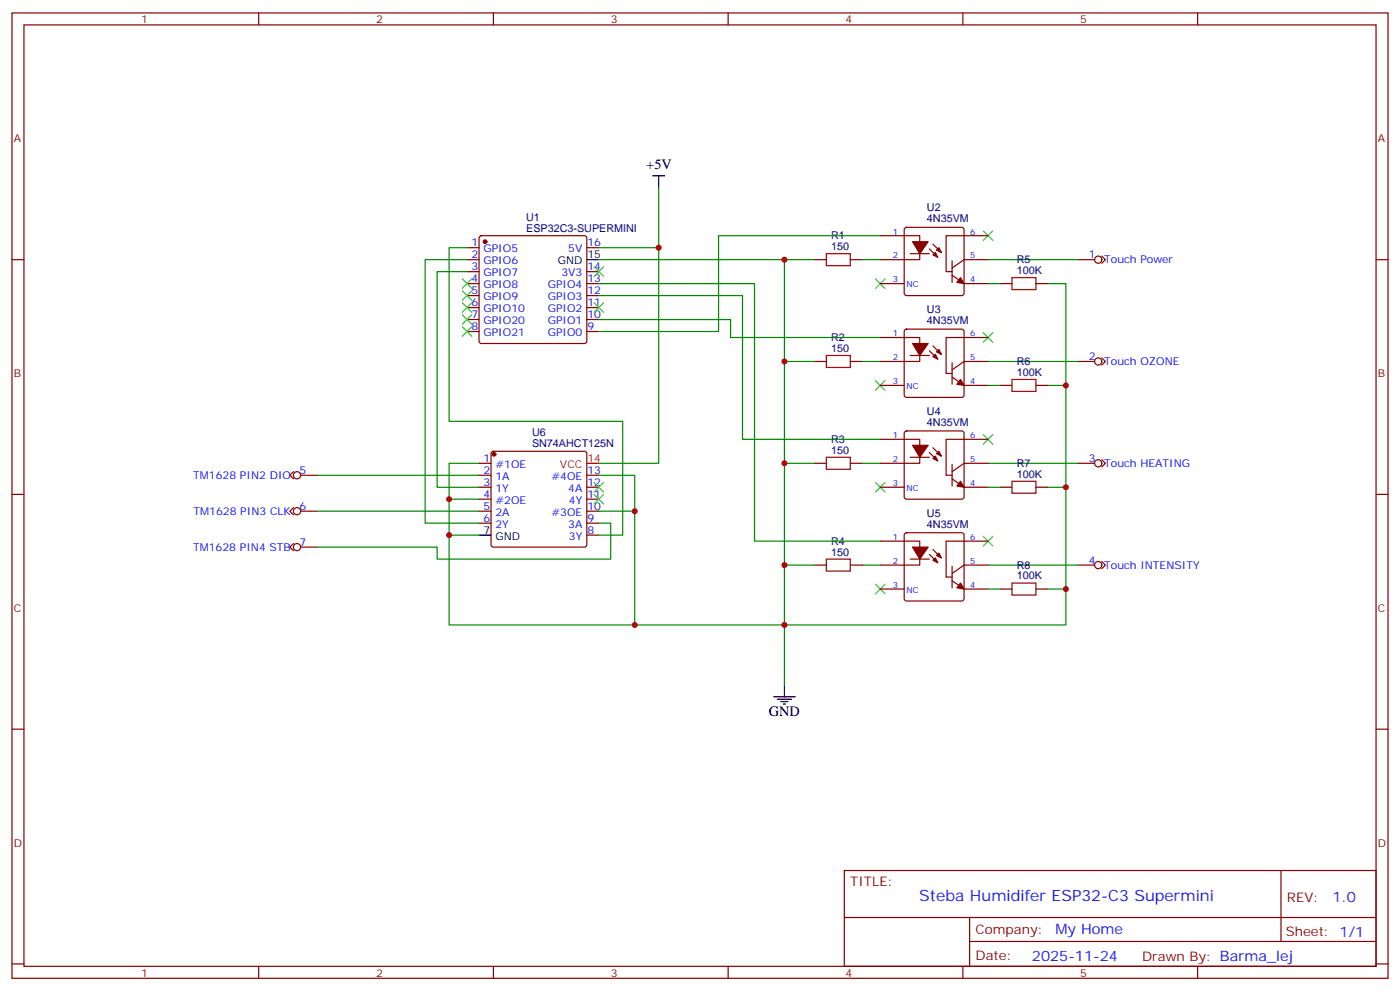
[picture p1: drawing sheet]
<svg xmlns="http://www.w3.org/2000/svg" width="412mm" height="292mm" viewBox="0 0 412 292" stroke-linecap="round" stroke-linejoin="round" font-family="sans-serif">
<g fill="none" stroke="#870000" stroke-width=".35">
<path d="M3.5 3.8h405.4v284.3h-405.4zM7.1 7.3h398.2v277.3h-398.2zM76.2 3.8v3.5M145.3 3.8v3.5M214.5 3.8v3.5M283.6 3.8v3.5M352.8 3.8v3.5M3.5 76.5h3.6M137.6 76.5h3.5M137.6 73h3.5M141.3 69.6l.5-.2h30.4l.5 .2 .2 .5v30.4l-.3 .5-.4 .2h-30.4l-.5-.3-.2-.4v-30.4zM172.9 73h3.5"/>
<path d="M239.9 76.5h3.5M250.5 76.5h3.5M259.3 69.4h11.6v7.1h-11.6M266.6 67.2l.5-.2h16.2l.5 .2 .2 .5v18.7l-.2 .5-.5 .2h-16.2l-.5-.3-.3-.4v-18.7zM268.1 74.7h5.7M273.8 73.3l2.4 2.5M274.8 71.9l2.5 2.5M280.5 76.8v6.4M291 69.4h-12.3v10.6h1.8M291 76.5h-7l-3.5 2.5M317.5 76.5h4.9M324.6 75.4l1 1.1-1 1"/>
<path d="M405.3 76.5h3.6M137.6 80h3.5M137.6 83.5h3.5M137.6 87.1h3.5M137.6 90.6h3.5M137.6 94.1h3.5M137.6 97.6h3.5M172.9 80h3.5M172.9 83.5h3.5M172.9 87.1h3.5M172.9 90.6h3.5M172.9 94.1h3.5"/>
<path d="M172.9 97.6h3.5M259.3 99.4h11.6v7.1h-11.6M259.3 83.5h7M266.6 97.1l.5-.2h16.2l.5 .2 .2 .5v18.7l-.2 .5-.5 .3h-16.2l-.5-.3-.3-.5v-18.7zM280.5 81.1l3.5 2.4h7M291 99.4h-12.3v10.6h1.8M294.6 83.5h3.5M305.2 83.5h3.5M239.9 106.5h3.5M250.5 106.5h3.5M259.3 113.5h7M268.1 104.7h5.7"/>
<path d="M273.8 103.3l2.4 2.5M274.8 101.9l2.5 2.5M280.5 106.8v6.4M280.5 111.1l3.5 2.4h7M291 106.5h-7l-3.5 2.4M294.6 113.5h3.5M305.2 113.5h3.5M317.5 106.5h4.9M324.6 105.4l1 1.1-1 1M86.4 138.9l-1 1.1 1 1M88.5 140h5M141.1 136.5h3.5"/>
<path d="M141.1 140h3.5M144.9 133.1l.4-.2h26.9l.5 .2 .2 .5v26.8l-.3 .5-.4 .2h-26.9l-.5-.2-.2-.5v-26.8zM172.9 140h3.5M239.9 136.5h3.5M250.5 136.5h3.5M259.3 129.4h11.6v7.1h-11.6M266.6 127.1l.5-.2h16.2l.5 .2 .2 .5v18.7l-.2 .5-.5 .2h-16.2l-.5-.2-.3-.5v-18.7zM268.1 134.7h5.7M273.8 133.3l2.4 2.4M274.8 131.9l2.5 2.4M280.5 136.8v6.4M291 129.4h-12.3v10.6h1.8"/>
<path d="M291 136.5h-7l-3.5 2.4M317.5 136.5h4.9M324.6 135.4l1 1.1-1 1M3.5 145.6h3.6M86.4 149.5l-1 1.1 1 1M88.5 150.6h5M141.1 143.5h3.5M141.1 147h3.5M141.1 150.6h3.5M141.1 154.1h3.5M172.9 143.5h3.5M172.9 147h3.5"/>
<path d="M172.9 150.6h3.5M172.9 154.1h3.5M172.9 157.6h3.5M259.3 159.4h11.6v7h-11.6M259.3 143.5h7M266.6 157.1l.5-.2h16.2l.5 .2 .2 .5v18.7l-.2 .5-.5 .2h-16.2l-.5-.2-.3-.5v-18.7zM280.5 141l3.5 2.5h7M291 159.4h-12.3v10.6h1.8M294.6 143.5h3.5M305.2 143.5h3.5M405.3 145.6h3.6M86.4 160.1l-1 1 1 1.1"/>
<path d="M88.5 161.1h5M239.9 166.4h3.5M250.5 166.4h3.5M259.3 173.5h7M268.1 164.7h5.7M273.8 163.3l2.4 2.4M274.8 161.9l2.5 2.4M280.5 166.8v6.3M280.5 171l3.5 2.5h7M291 166.4h-7l-3.5 2.5M294.6 173.5h3.5M305.2 173.5h3.5"/>
<path d="M317.5 166.4h4.9M324.6 165.4l1 1-1 1.1M3.5 214.8h3.6M405.3 214.8h3.6M248.7 256.4h156.6v28.2h-156.6zM377.3 256.4v20.9M248.7 270.2h156.5M285.6 277.3h119.6M285.6 270.2v14.2M3.5 283.9h3.6M76.2 284.6v3.5M145.3 284.6v3.5"/>
<path d="M214.5 284.6v3.5M283.6 284.6v3.5M352.8 284.6v3.5M405.3 283.9h3.6"/>
<circle cx="323.5" cy="76.5" r="1.06"/>
<circle cx="323.5" cy="106.5" r="1.06"/>
<circle cx="87.5" cy="140" r="1.06"/>
<circle cx="323.5" cy="136.5" r="1.06"/>
<circle cx="87.5" cy="150.6" r="1.06"/>
<circle cx="87.5" cy="161.1" r="1.06"/>
<circle cx="323.5" cy="166.4" r="1.06"/>
</g>
<g fill="#870000" stroke="#870000" stroke-width=".35">
<path d="M268.8 71.2h4.6l-2.5 3.5z"/>
<path d="M276.6 73l.7 1.4-1.4-.7z"/>
<path d="M274.8 75.1l.7-.7 .7 1.4z"/>
<path d="M282.9 81.8l1.1 1.7-2.1-.3z"/>
<path d="M268.8 101.2h4.6l-2.5 3.5z"/>
<path d="M275.9 103.6l.7-.7 .7 1.5z"/>
<path d="M274.8 105.1l.7-.7 .7 1.4z"/>
<path d="M282.9 111.8l1.1 1.7-2.1-.3z"/>
<path d="M268.8 131.2h4.6l-2.5 3.5z"/>
<path d="M276.6 132.9l.7 1.4-1.4-.7z"/>
<path d="M274.8 135l.7-.7 .7 1.4z"/>
<path d="M282.9 141.7l1.1 1.8-2.1-.3z"/>
<path d="M268.8 161.1h4.6l-2.5 3.6z"/>
<path d="M276.6 162.9l.7 1.4-1.4-.7z"/>
<path d="M274.8 165l.7-.7 .7 1.4z"/>
<path d="M282.9 171.7l1.1 1.8-2.1-.4z"/>
<circle cx="142.9" cy="71.2" r=".53"/>
<circle cx="145.5" cy="133.8" r=".53"/>
</g>
<path d="M192.3 51.8h3.5M194 51.8v3.5M172.9 76.5h3.5M141.1 157.6h3.5M227.9 205.2h6.3M229 206h4.2M230 206.7h2.1M230.7 207.4h.7M231.1 201.7v3.5" fill="none" stroke="#000" stroke-width=".35"/>
<path d="M243.4 74.7h7.1v3.5h-7.1zM298.1 81.8h7.1v3.5h-7.1zM243.4 104.7h7.1v3.5h-7.1zM298.1 111.8h7.1v3.5h-7.1zM243.4 134.7h7.1v3.5h-7.1zM298.1 141.7h7.1v3.6h-7.1zM243.4 164.7h7.1v3.5h-7.1zM298.1 171.7h7.1v3.6h-7.1z" fill="none" stroke="#a10000" stroke-width=".35"/>
<g fill="none" stroke="#008700" stroke-width=".35">
<path d="M194 55.3v17.7h-17.6M137.6 76.5h-12.4v77.6h15.9M137.6 73h-5.3v51.1h51.1v33.5h-7M176.4 76.5h54.7v89.9h8.8M194 73v63.5h-17.6M231.1 76.5h8.8M254 76.5h5.3M259.3 69.4h-47.6v28.2h-35.3M291 76.5h26.5M137.6 80h-8.8v63.5h12.3M176.4 94.1h38.8v5.3h44.1M176.4 87.1h42.3v42.3h40.6"/>
<path d="M176.4 83.5h45.8v75.9h37.1M291 83.5h3.6M308.7 83.5h5.3v100.6h-181.7v-47.6h8.8M231.1 106.5h8.8M254 106.5h5.3M291 106.5h26.5M291 113.5h3.6M308.7 113.5h5.3M93.5 140h47.6M176.4 140h10.6v44.1M231.1 136.5h8.8M254 136.5h5.3"/>
<path d="M291 136.5h26.5M93.5 150.6h47.6M132.3 147h8.8M132.3 157.6h8.8M176.4 154.1h3.5v10.6h-51.1v-3.6h-35.3M176.4 150.6h10.6M291 143.5h3.6M308.7 143.5h5.3M231.1 166.4v35.3M254 166.4h5.3M291 166.4h26.5M291 173.5h3.6"/>
<path d="M308.7 173.5h5.3"/>
</g>
<g fill="none" stroke="#3c3" stroke-width=".35">
<path d="M175 78.6l2.8 2.8M177.8 78.6l-2.8 2.8M289.6 68l2.9 2.8M292.5 68l-2.9 2.8M136.2 82.1l2.8 2.8M136.2 85.7l2.8 2.8M136.2 89.2l2.8 2.8M136.2 92.7l2.8 2.8M136.2 96.2l2.8 2.9M139 82.1l-2.8 2.8M139 85.7l-2.8 2.8M139 89.2l-2.8 2.8"/>
<path d="M139 92.7l-2.8 2.8M139 96.2l-2.8 2.9M175 89.2l2.8 2.8M177.8 89.2l-2.8 2.8M257.9 82.1l2.8 2.8M260.7 82.1l-2.8 2.8M289.6 98l2.9 2.8M292.5 98l-2.9 2.8M257.9 112.1l2.8 2.8M260.7 112.1l-2.8 2.8M289.6 128l2.9 2.8M292.5 128l-2.9 2.8"/>
<path d="M175 145.6l2.8 2.8M175 142.1l2.8 2.8M177.8 145.6l-2.8 2.8M177.8 142.1l-2.8 2.8M257.9 142.1l2.8 2.8M260.7 142.1l-2.8 2.8M289.6 158l2.9 2.8M292.5 158l-2.9 2.8M257.9 172.1l2.8 2.8M260.7 172.1l-2.8 2.8"/>
</g>
<path d="M172.9 136.5h3.5" fill="none" stroke="#f00" stroke-width=".35"/>
<g fill="#c00">
<circle cx="231.1" cy="76.5" r=".88"/>
<circle cx="231.1" cy="184.1" r=".88"/>
<circle cx="231.1" cy="166.4" r=".88"/>
<circle cx="231.1" cy="106.5" r=".88"/>
<circle cx="231.1" cy="136.5" r=".88"/>
<circle cx="132.3" cy="147" r=".88"/>
<circle cx="132.3" cy="157.6" r=".88"/>
<circle cx="187" cy="184.1" r=".88"/>
<circle cx="187" cy="150.6" r=".88"/>
<circle cx="194" cy="73" r=".88"/>
<circle cx="314" cy="143.5" r=".88"/>
<circle cx="314" cy="173.5" r=".88"/>
<circle cx="314" cy="113.5" r=".88"/>
</g>
<text font-size="4.6" fill="#00f" x="270.8" y="265.4">Steba Humidifer ESP32-C3 Supermini</text>
<g font-size="4.2">
<text x="190.4" y="49.7">+5V</text>
<text x="226.5" y="210.9">GND</text>
</g>
<g font-size="4.2" fill="#00f">
<text x="392.5" y="265.7">1.0</text>
<text x="310.9" y="275.2">My Home</text>
<text x="304" y="283">2025-11-24</text>
</g>
<g font-size="3.9" fill="#800">
<text x="250.5" y="261">TITLE:</text>
<text x="379.1" y="265.7">REV:</text>
<text x="287.4" y="275.2">Company:</text>
<text x="378.7" y="275.8">Sheet: 1/1</text>
<text x="287.4" y="282.9">Date:</text>
<text x="336.4" y="282.9">Drawn By: Barma_lej</text>
</g>
<g font-size="3.2" fill="#800">
<text x="41.6" y="6.8">1</text>
<text x="110.8" y="6.8">2</text>
<text x="179.9" y="6.8">3</text>
<text x="249.1" y="6.8">4</text>
<text x="318.2" y="6.8">5</text>
<text x="4.1" y="41.9">A</text>
<text x="405.9" y="41.9">A</text>
<text x="4.1" y="111.1">B</text>
<text x="405.9" y="111.1">B</text>
<text x="4.1" y="180.2">C</text>
<text x="405.9" y="180.2">C</text>
<text x="4.1" y="249.3">D</text>
<text x="405.9" y="249.3">D</text>
<text x="41.6" y="287.6">1</text>
<text x="110.8" y="287.6">2</text>
<text x="179.9" y="287.6">3</text>
<text x="249.1" y="287.6">4</text>
<text x="318.2" y="287.6">5</text>
</g>
<g font-size="3.2" fill="#000080">
<text x="155" y="65">U1</text>
<text x="273" y="65.4">4N35VM</text>
<text x="273" y="62.2">U2</text>
<text x="155" y="68.2">ESP32C3-SUPERMINI</text>
<text x="244.8" y="70.5">R1</text>
<text x="244.8" y="73.7">150</text>
<text x="299.5" y="77.5">R5</text>
<text x="299.5" y="80.7">100K</text>
<text x="273" y="95.4">4N35VM</text>
<text x="273" y="92.2">U3</text>
<text x="244.8" y="100.4">R2</text>
<text x="244.8" y="103.6">150</text>
<text x="299.5" y="107.5">R6</text>
<text x="299.5" y="110.7">100K</text>
<text x="273" y="125.4">4N35VM</text>
<text x="273" y="122.2">U4</text>
<text x="156.7" y="131.8">SN74AHCT125N</text>
<text x="156.7" y="128.5">U6</text>
<text x="244.8" y="130.4">R3</text>
<text x="244.8" y="133.6">150</text>
<text x="299.5" y="137.5">R7</text>
<text x="299.5" y="140.7">100K</text>
<text x="273" y="155.4">4N35VM</text>
<text x="273" y="152.2">U5</text>
<text x="244.8" y="160.5">R4</text>
<text x="244.8" y="163.6">150</text>
<text x="299.5" y="167.5">R8</text>
<text x="299.5" y="170.7">100K</text>
</g>
<g font-size="3.2" fill="#00f">
<text x="138.9" y="72.6">1</text>
<text x="138.9" y="76.1">2</text>
<text x="142.4" y="74.4">GPIO5</text>
<text x="142.4" y="77.9">GPIO6</text>
<text x="167.4" y="74.4">5V</text>
<text x="173" y="72.6">16</text>
<text x="320.8" y="76.1">1</text>
<text x="325.3" y="77.5">Touch Power</text>
<text x="138.9" y="79.7">3</text>
<text x="138.9" y="83.2">4</text>
<text x="142.4" y="81.4">GPIO7</text>
<text x="165.4" y="81.4">3V3</text>
<text x="173" y="83.2">13</text>
<text x="173" y="79.7">14</text>
<text x="138.9" y="86.7">5</text>
<text x="142.4" y="84.9">GPIO8</text>
<text x="142.4" y="88.5">GPIO9</text>
<text x="161.3" y="88.5">GPIO3</text>
<text x="161.3" y="84.9">GPIO4</text>
<text x="173" y="86.7">12</text>
<text x="138.9" y="90.2">6</text>
<text x="138.9" y="93.8">7</text>
<text x="142.4" y="92">GPIO10</text>
<text x="142.4" y="95.5">GPIO20</text>
<text x="161.3" y="95.5">GPIO1</text>
<text x="161.3" y="92">GPIO2</text>
<text x="173" y="93.8">10</text>
<text x="173" y="90.2">11</text>
<text x="138.9" y="97.3">8</text>
<text x="142.4" y="99.1">GPIO21</text>
<text x="161.3" y="99.1">GPIO0</text>
<text x="173" y="97.3">9</text>
<text x="320.8" y="106.1">2</text>
<text x="325.3" y="107.5">Touch OZONE</text>
<text x="142.4" y="136.1">1</text>
<text x="145.9" y="137.9">#1OE</text>
<text x="320.8" y="136.1">3</text>
<text x="325.3" y="137.5">Touch HEATING</text>
<text x="56.9" y="141">TM1628 PIN2 DIO</text>
<text x="88.2" y="139.6">5</text>
<text x="142.4" y="139.6">2</text>
<text x="142.4" y="143.2">3</text>
<text x="145.9" y="141.4">1A</text>
<text x="162.4" y="141.4">#4OE</text>
<text x="173" y="143.2">12</text>
<text x="173" y="139.6">13</text>
<text x="142.4" y="146.7">4</text>
<text x="145.9" y="144.9">1Y</text>
<text x="145.9" y="148.4">#2OE</text>
<text x="167.4" y="144.9">4A</text>
<text x="167.6" y="148.4">4Y</text>
<text x="173" y="146.7">11</text>
<text x="57" y="151.6">TM1628 PIN3 CLK</text>
<text x="88.2" y="150.2">6</text>
<text x="142.4" y="150.2">5</text>
<text x="142.4" y="153.7">6</text>
<text x="145.9" y="152">2A</text>
<text x="145.9" y="155.5">2Y</text>
<text x="162.4" y="152">#3OE</text>
<text x="167.4" y="155.5">3A</text>
<text x="173" y="153.7">9</text>
<text x="173" y="150.2">10</text>
<text x="88.2" y="160.8">7</text>
<text x="167.6" y="159">3Y</text>
<text x="173" y="157.3">8</text>
<text x="56.9" y="162.2">TM1628 PIN4 STB</text>
<text x="320.8" y="166.1">4</text>
<text x="325.3" y="167.5">Touch INTENSITY</text>
</g>
<g font-size="3.2">
<text x="164.3" y="77.9">GND</text>
<text x="173" y="76.1">15</text>
<text x="142.4" y="157.3">7</text>
<text x="145.9" y="159">GND</text>
</g>
<g font-size="3.2" fill="#f00">
<text x="165" y="137.9">VCC</text>
<text x="173" y="136.1">14</text>
</g>
<g font-size="2.5" fill="#00f">
<text x="263" y="69.1">1</text>
<text x="285.8" y="69.1">6</text>
<text x="263" y="76.1">2</text>
<text x="285.8" y="76.1">5</text>
<text x="263" y="83.2">3</text>
<text x="285.8" y="83.2">4</text>
<text x="267.1" y="84.6">NC</text>
<text x="263" y="99.1">1</text>
<text x="285.8" y="99.1">6</text>
<text x="263" y="106.1">2</text>
<text x="285.8" y="106.1">5</text>
<text x="263" y="113.2">3</text>
<text x="285.8" y="113.2">4</text>
<text x="267.1" y="114.6">NC</text>
<text x="263" y="129">1</text>
<text x="285.8" y="129">6</text>
<text x="263" y="136.1">2</text>
<text x="285.8" y="136.1">5</text>
<text x="263" y="143.2">3</text>
<text x="285.8" y="143.2">4</text>
<text x="267.1" y="144.6">NC</text>
<text x="263" y="159">1</text>
<text x="285.8" y="159">6</text>
<text x="263" y="166.1">2</text>
<text x="285.8" y="166.1">5</text>
<text x="263" y="173.1">3</text>
<text x="285.8" y="173.1">4</text>
<text x="267.1" y="174.6">NC</text>
</g>
</svg>
